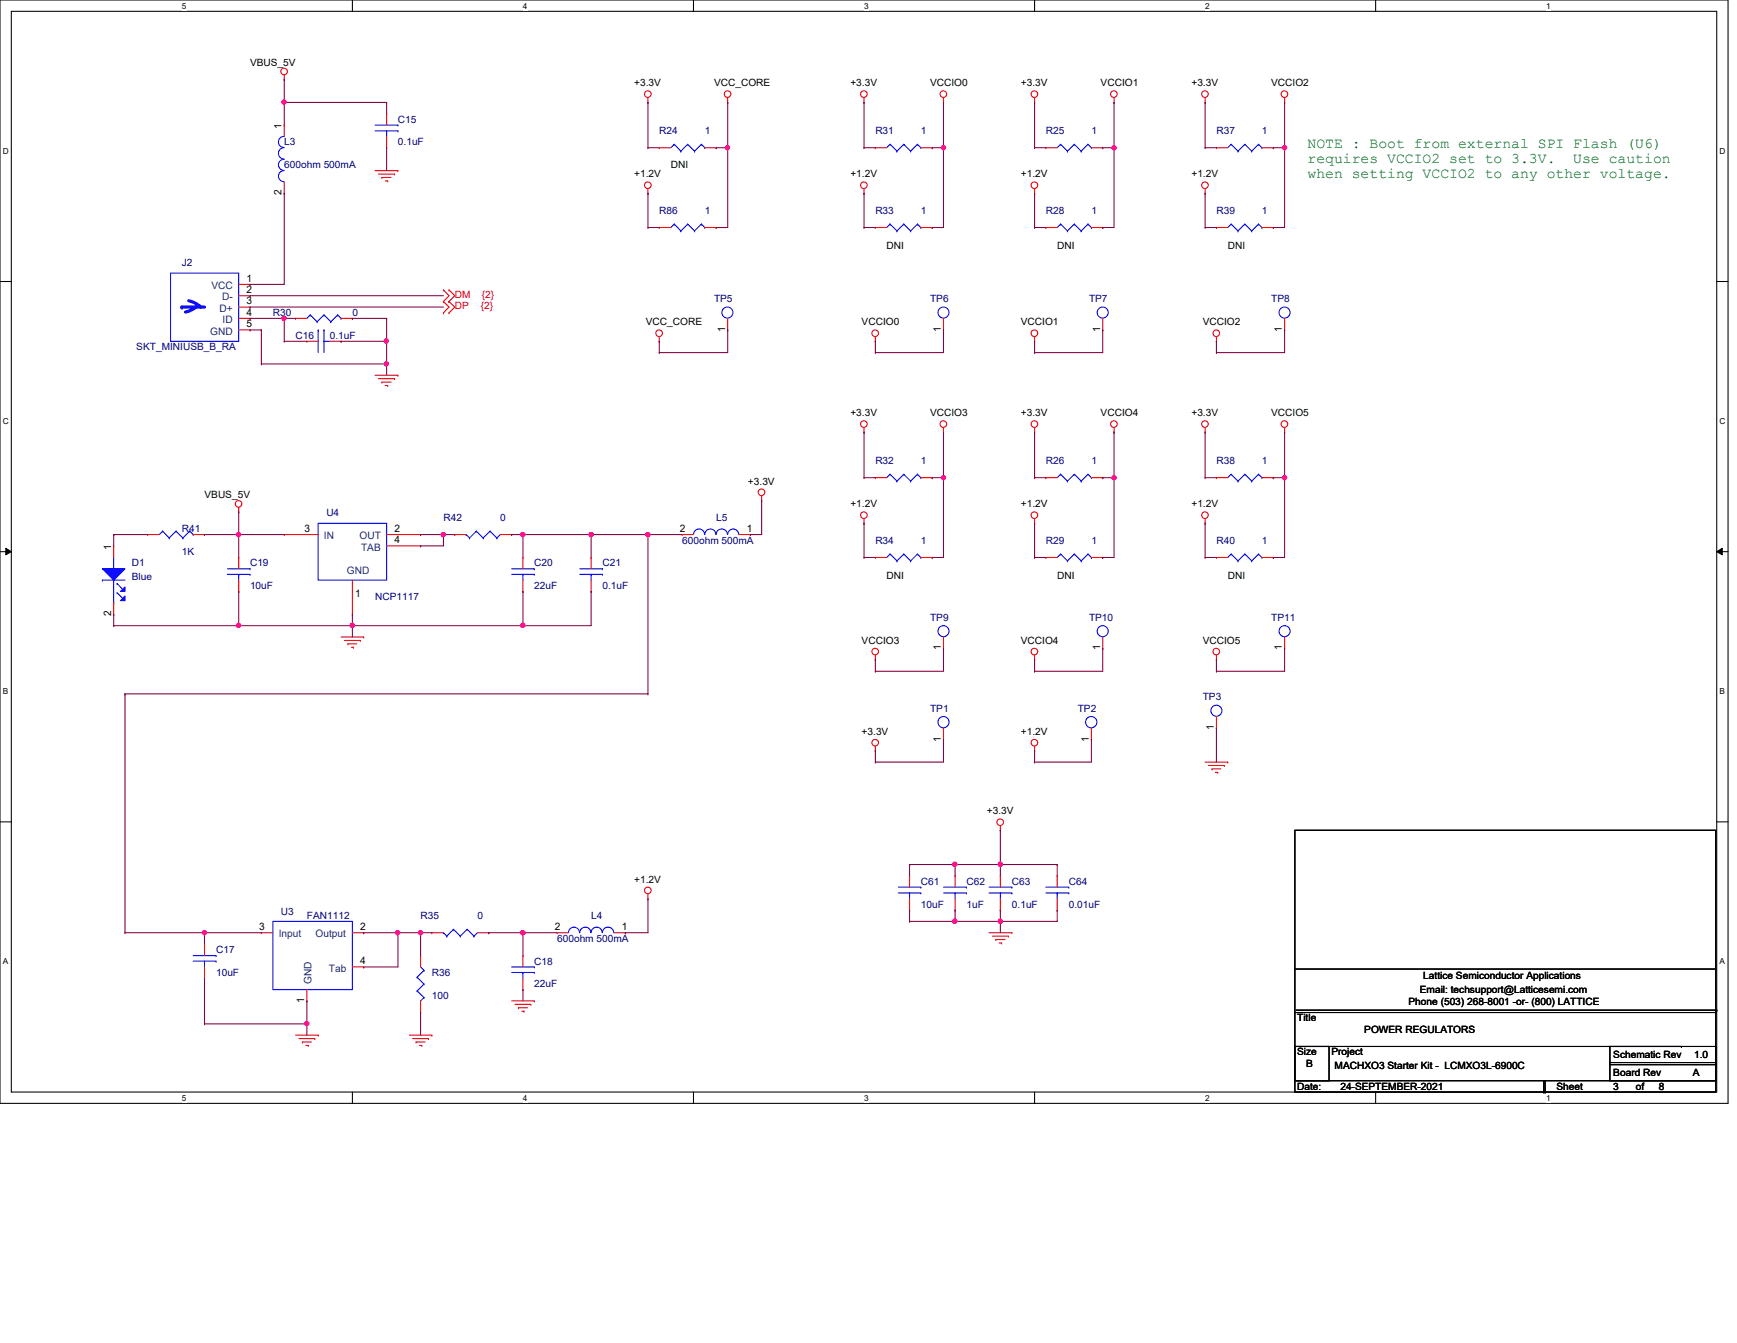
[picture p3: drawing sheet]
<svg xmlns="http://www.w3.org/2000/svg" width="279mm" height="216mm" viewBox="0 0 279 216" stroke-linecap="round" stroke-linejoin="round" font-family="sans-serif">
<path d="M0 0h278v177.4h-278zM1.8 1.8h274.3v173.8h-274.3z" fill="none" stroke="#000" stroke-width=".17"/>
<g fill="#fff">
<path d="M29.3 .2h.7v1.5h-.7z"/>
<path d="M29.3 175.8h.7v1.4h-.7z"/>
</g>
<path d="M56.7 0v1.8M56.7 175.6v1.8" fill="none" stroke="#000" stroke-width=".17"/>
<g fill="#fff">
<path d="M84.1 .2h.7v1.5h-.7z"/>
<path d="M84.1 175.8h.7v1.4h-.7z"/>
</g>
<path d="M111.5 0v1.8M111.5 175.6v1.8" fill="none" stroke="#000" stroke-width=".17"/>
<g fill="#fff">
<path d="M139 .2h.7v1.5h-.7z"/>
<path d="M139 175.8h.7v1.4h-.7z"/>
</g>
<path d="M166.4 0v1.8M166.4 175.6v1.8" fill="none" stroke="#000" stroke-width=".17"/>
<g fill="#fff">
<path d="M193.8 .2h.8v1.5h-.8z"/>
<path d="M193.8 175.8h.8v1.4h-.8z"/>
</g>
<path d="M221.3 0v1.8M221.3 175.6v1.8" fill="none" stroke="#000" stroke-width=".17"/>
<g fill="#fff">
<path d="M248.7 .2h.7v1.5h-.7z"/>
<path d="M248.7 175.8h.7v1.4h-.7z"/>
<path d="M.5 23.5h.9v1.5h-.9z"/>
<path d="M276.6 23.5h.9v1.5h-.9z"/>
<path d="M.5 67h.9v1.5h-.9z"/>
<path d="M276.6 67h.9v1.5h-.9z"/>
</g>
<path d="M0 45.3h1.8M276.1 45.3h1.9" fill="none" stroke="#000" stroke-width=".17"/>
<g fill="#fff">
<path d="M.5 110.4h.8v1.5h-.8z"/>
<path d="M276.6 110.4h.9v1.5h-.9z"/>
</g>
<path d="M0 88.7h1.8M276.1 88.7h1.9" fill="none" stroke="#000" stroke-width=".17"/>
<path d="M.9 88.1l.9 .6-.9 .5zM276.1 88.7l.9-.6v1.1z" fill="#000"/>
<path d="M.9 88.1l.9 .6-.9 .5zM276.1 88.7l.9-.6v1.1z" fill="none" stroke="#000" stroke-width=".16"/>
<g fill="#fff">
<path d="M.5 153.8h.8v1.5h-.8z"/>
<path d="M276.6 153.8h.9v1.5h-.9z"/>
</g>
<g fill="none" stroke="#000" stroke-width=".17">
<path d="M0 132.1h1.8M208.3 133.5h67.7v42.1h-67.7zM276.1 132.1h1.9M208.3 155.8h67.7M276 155.8h.1M208.3 168.2h5.5v5.5h-5.5zM208.3 173.7h67.7M208.3 162.8h67.7M208.3 168.2h62.2M208.5 162.4h67.6M248.3 175.6h.1M248.3 173.7v1.9"/>
<path d="M248.5 175.6h.1M248.5 173.7v1.9M259 168.2h17v5.5h-17zM259 171.2h17M259 170.8h17M270.5 168.2h.1M276 173.7h.1M276 162.8h.1M276 171.2h.1M276 170.8h.1M276.1 162.4h.1"/>
</g>
<g fill="none" stroke="#f00" stroke-width=".17">
<path d="M45.7 12.8h.1M45.7 12.1v.7M104.2 16.5h.1M104.2 15.7v.8M117.1 16.5h.1M117.1 15.7v.8M139 16.5h.1M139 15.7v.8M151.8 16.5h.1M151.8 15.7v.8M166.4 16.5h.1M166.4 15.7v.8"/>
<path d="M179.2 16.5h.1M179.2 15.7v.8M193.8 16.5h.1M193.8 15.7v.8M206.6 16.5h.1M206.6 15.7v.8M60.3 27.4h3.7M60.9 28h2.6M61.4 28.5h.1M61.4 28.5h1.5M62 29.1h.4M62.4 29.1h.1"/>
<path d="M63.5 28h.1M64 27.4h.1M104.2 31.1h.1M104.2 30.4v.7M139 31.1h.1M139 30.4v.7M166.4 31.1h.1M166.4 30.4v.7M193.8 31.1h.1M193.8 30.4v.7M71.3 48.5h.1M71.3 46.6h.1"/>
<path d="M71.3 50.3h.1M71.3 46.6l.9 .9-.9 1M71.3 48.5l.9 .9-.9 .9M72.2 48.5h.1M72.2 46.6h.1M72.2 50.3h.1M72.2 46.6l1 .9-1 1M72.2 48.5l1 .9-1 .9M106 54.9h.1M106 54.1v.8M140.8 54.9h.1M140.8 54.1v.8"/>
<path d="M166.4 54.9h.1M166.4 54.1v.8M195.7 54.9h.1M195.7 54.1v.8M60.3 60.3h3.7M60.9 60.9h2.6M61.4 61.4h.1M61.4 61.4h1.5M62 62h.4M62.4 62h.1M63.5 60.9h.1M64 60.3h.1"/>
<path d="M122.5 79.7v.8M139 69.5h.1M139 68.7v.8M151.8 69.5h.1M151.8 68.7v.8M166.4 69.5h.1M166.4 68.7v.8M168.2 76.8h.1M168.2 76.8h1.9M175.6 76.8h1.8M177.4 76.8h.1M179.2 69.5h.1"/>
<path d="M179.2 68.7v.8M193.8 69.5h.1M193.8 68.7v.8M206.6 69.5h.1M206.6 68.7v.8M38.4 82.3h.1M38.4 81.6v.7M84.1 89.6h.1M84.1 95.1h.1M84.1 89.6v1.8M84.1 93.3v1.8M109.7 85.9h.1"/>
<path d="M109.7 85.9h1.8M118.9 85.9h1.8M120.7 85.9h.1M122.5 80.5h.1M139 84.1h.1M139 83.4v.7M166.4 84.1h.1M166.4 83.4v.7M193.8 84.1h.1M193.8 83.4v.7M195.7 89.6h.1M195.7 89.6h1.8"/>
<path d="M203 89.6h1.8M204.8 89.6h.1M54.9 102.4h3.6M55.4 103h2.6M56 103.5h.1M56 103.5h1.4M56.5 104.1h.4M56.9 104.1h.1M58 103h.1M58.5 102.4h.1M140.8 106h.1M140.8 105.3v.7"/>
<path d="M140.8 120v.7M151.8 118.9h.1M151.8 117.1v1.8M166.4 106h.1M166.4 105.3v.7M166.4 120v.7M195.7 106h.1M195.7 105.3v.7M140.8 120.7h.1M160.9 133.5h.1M160.9 132.8v.7M166.4 120.7h.1"/>
<path d="M193.8 122.5h3.7M194.4 123.1h2.5M194.9 123.6h.1M194.9 123.6h1.5M195.5 124.2h.4M195.9 124.2h.1M196.9 123.1h.1M197.5 122.5h.1M67.6 153.6h.1M67.6 153.6v1.8M104.2 144.5h.1M104.2 143.7v.8"/>
<path d="M159.1 149.9h3.7M159.6 150.5h2.6M160.2 151h.1M160.2 151h1.5M160.7 151.6h.4M161.1 151.6h.1M162.2 150.5h.1M162.8 149.9h.1M47.5 166.4h3.7M48.1 167h2.5M48.6 167.5h.1M48.6 167.5h1.5"/>
<path d="M49.2 168.1h.4M49.6 168.1h.1M50.6 167h.1M51.2 166.4h.1M65.8 166.4h3.7M66.4 167h2.5M66.9 167.5h.1M66.9 167.5h1.5M67.5 168.1h.4M67.6 162.8h.1M67.6 160.9v1.9M67.9 168.1h.1"/>
<path d="M68.9 167h.1M69.5 166.4h.1M82.3 160.9h3.6M82.8 161.5h2.6M83.4 162h.1M83.4 162h1.4M83.9 162.6h.4M84.3 162.6h.1M85.4 161.5h.1M85.9 160.9h.1"/>
<circle cx="45.7" cy="11.5" r=".54"/>
<circle cx="104.2" cy="15.1" r=".54"/>
<circle cx="117" cy="15.1" r=".54"/>
<circle cx="139" cy="15.1" r=".54"/>
<circle cx="151.7" cy="15.1" r=".54"/>
<circle cx="166.4" cy="15.1" r=".54"/>
<circle cx="179.2" cy="15.1" r=".54"/>
<circle cx="193.8" cy="15.1" r=".54"/>
<circle cx="206.6" cy="15.1" r=".54"/>
<circle cx="104.2" cy="29.8" r=".54"/>
<circle cx="139" cy="29.8" r=".54"/>
<circle cx="166.4" cy="29.8" r=".54"/>
<circle cx="193.8" cy="29.8" r=".54"/>
<circle cx="106" cy="53.6" r=".54"/>
<circle cx="140.8" cy="53.6" r=".54"/>
<circle cx="166.4" cy="53.6" r=".54"/>
<circle cx="195.6" cy="53.6" r=".54"/>
<circle cx="122.5" cy="79.1" r=".54"/>
<circle cx="139" cy="68.2" r=".54"/>
<circle cx="151.7" cy="68.2" r=".54"/>
<circle cx="166.4" cy="68.2" r=".54"/>
<circle cx="179.2" cy="68.2" r=".54"/>
<circle cx="193.8" cy="68.2" r=".54"/>
<circle cx="206.6" cy="68.2" r=".54"/>
<circle cx="38.4" cy="81" r=".54"/>
<circle cx="139" cy="82.8" r=".54"/>
<circle cx="166.4" cy="82.8" r=".54"/>
<circle cx="193.8" cy="82.8" r=".54"/>
<circle cx="140.8" cy="119.4" r=".54"/>
<circle cx="140.8" cy="104.7" r=".54"/>
<circle cx="166.4" cy="104.7" r=".54"/>
<circle cx="166.4" cy="119.4" r=".54"/>
<circle cx="195.6" cy="104.7" r=".54"/>
<circle cx="160.9" cy="132.2" r=".54"/>
<circle cx="104.2" cy="143.1" r=".54"/>
</g>
<g fill="none" stroke="#00f" stroke-width=".17">
<path d="M27.4 43.9h11v11h-11zM170.6 76.2h.1M170.6 76.2l-.5 .6M170.6 76.2l1.1 1.1M171.7 77.3h.1M172.8 76.2h.1M172.8 76.2l-1.1 1.1M172.8 76.2l1.1 1.1M173.9 77.3h.1M175 76.2h.1M175 76.2l-1.1 1.1M175 76.2l.6 .6"/>
<path d="M175.6 76.8h.1M82.3 91.4h3.6M82.3 92.3h3.6M84.1 92.3h.1M84.1 92.3v1M85.9 91.4h.1M85.9 92.3h.1M111.5 85.9a.89 .89 0 0 1 .9-.9 .89 .89 0 0 1 .9 .9M113.4 85.9a.89 .89 0 0 1 .9-.9 .89 .89 0 0 1 .8 .9M115.2 85.9a.91 .91 0 0 1 .9-.9 .91 .91 0 0 1 .9 .9M117.1 85.9a.89 .89 0 0 1 .8-.9 .89 .89 0 0 1 .9 .9M198 89.1h.1"/>
<path d="M198 89.1l-.5 .5M198 89.1l1.1 1.1M199.1 90.2h.1M200.2 89.1h.1M200.2 89.1l-1.1 1.1M200.2 89.1l1.1 1.1M201.3 90.2h.1M202.4 89.1h.1M202.4 89.1l-1.1 1.1M202.4 89.1l.6 .5M203 89.6h.1M67.1 157.1h.1"/>
<path d="M67.1 159.3h.1M67.1 157.1l1.1 1.1M67.1 159.3l1.1 1.1M67.6 155.4l.6 .6M68.2 156h.1M68.2 158.2h.1M68.2 156l-1.1 1.1M68.2 158.2l-1.1 1.1M67.6 160.9h.1M68.2 160.4h.1M68.2 160.4l-.6 .5"/>
<circle cx="151.8" cy="116.1" r=".9"/>
</g>
<path d="M29.3 49.4h3.6" fill="none" stroke="#00f" stroke-width=".51"/>
<circle cx="29.3" cy="49.4" r=".25" fill="#00f"/>
<path d="M30.4 48.3l1.2 .5 .7 .6M31.6 49.3l-1 .6-.8 .3" fill="none" stroke="#00f" stroke-width=".51"/>
<g fill="none" stroke="#f00" stroke-width=".17">
<path d="M38.4 45.7h1.8M38.4 47.5h1.8M38.4 49.4h1.8M38.4 51.2h1.8M38.4 53h1.8M40.2 45.7h.1M40.2 47.5h.1M40.2 49.4h.1M40.2 51.2h.1M40.2 53h.1M160.9 140.8h.1M160.9 146.3h.1"/>
<path d="M160.9 140.8v1.8M160.9 144.5v1.8"/>
</g>
<path d="M159.1 142.6h3.7M159.1 143.6h3.7M160.9 143.6h.1M160.9 143.6v.9M162.8 142.6h.1M162.8 143.6h.1" fill="none" stroke="#00f" stroke-width=".17"/>
<path d="M16.5 91.4h3.6l-1.8 1.9z" fill="#00f"/>
<path d="M16.5 91.4h3.6l-1.8 1.9z" fill="none" stroke="#00f" stroke-width=".17"/>
<path d="M20.1 94.4v.7h-.7z" fill="#00f"/>
<path d="M20.1 94.4v.7h-.7z" fill="none" stroke="#00f" stroke-width=".17"/>
<path d="M20.1 95.8v.8h-.7z" fill="#00f"/>
<g fill="none" stroke="#00f" stroke-width=".17">
<path d="M45.7 21.9a.89 .89 0 0 0-.9 .9 .89 .89 0 0 0 .9 .9M45.7 23.7a.91 .91 0 0 0-.9 .9 .91 .91 0 0 0 .9 1M45.7 25.6a.89 .89 0 0 0-.9 .9 .89 .89 0 0 0 .9 .9M45.7 27.4a.89 .89 0 0 0-.9 .9 .89 .89 0 0 0 .9 .9M60.3 20.1h3.7M60.3 21h3.7M62.2 21h.1M62.2 21v.9M64 20.1h.1M64 21h.1M108.5 23.2h.1M108.5 36h.1"/>
<path d="M108.5 23.2l-.6 .5M108.5 23.2l1 1.1M108.5 36l-.6 .6M108.5 36l1 1.1M109.5 24.3h.1M109.5 37.1h.1M110.6 23.2h.1M110.6 36h.1M110.6 23.2l-1.1 1.1M110.6 23.2l1.1 1.1M110.6 36l-1.1 1.1M110.6 36l1.1 1.1"/>
<path d="M111.7 24.3h.1M111.7 37.1h.1M112.8 23.2h.1M112.8 36h.1M112.8 23.2l-1.1 1.1M112.8 23.2l.6 .5M112.8 36l-1.1 1.1M112.8 36l.6 .6M113.4 23.7h.1M113.4 36.6h.1M143.2 36h.1M143.2 23.2h.1"/>
<path d="M143.2 36l-.6 .6M143.2 36l1.1 1.1M143.2 23.2l-.6 .5M143.2 23.2l1.1 1.1M144.3 37.1h.1M144.3 24.3h.1M145.4 36h.1M145.4 23.2h.1M145.4 36l-1.1 1.1M145.4 36l1.1 1.1M145.4 23.2l-1.1 1.1M145.4 23.2l1.1 1.1"/>
<path d="M146.5 37.1h.1M146.5 24.3h.1M147.6 36h.1M147.6 23.2h.1M147.6 36l-1.1 1.1M147.6 36l.5 .6M147.6 23.2l-1.1 1.1M147.6 23.2l.5 .5M148.1 36.6h.1M148.1 23.7h.1M170.6 23.2h.1M170.6 36h.1"/>
<path d="M170.6 23.2l-.5 .5M170.6 23.2l1.1 1.1M170.6 36l-.5 .6M170.6 36l1.1 1.1M171.7 24.3h.1M171.7 37.1h.1M172.8 23.2h.1M172.8 36h.1M172.8 23.2l-1.1 1.1M172.8 23.2l1.1 1.1M172.8 36l-1.1 1.1M172.8 36l1.1 1.1"/>
<path d="M173.9 24.3h.1M173.9 37.1h.1M175 23.2h.1M175 36h.1M175 23.2l-1.1 1.1M175 23.2l.6 .5M175 36l-1.1 1.1M175 36l.6 .6M175.6 23.7h.1M175.6 36.6h.1M198 36h.1M198 23.2h.1"/>
<path d="M198 36l-.5 .6M198 36l1.1 1.1M198 23.2l-.5 .5M198 23.2l1.1 1.1M199.1 37.1h.1M199.1 24.3h.1M200.2 36h.1M200.2 23.2h.1M200.2 36l-1.1 1.1M200.2 36l1.1 1.1M200.2 23.2l-1.1 1.1M200.2 23.2l1.1 1.1"/>
<path d="M201.3 37.1h.1M201.3 24.3h.1M202.4 36h.1M202.4 23.2h.1M202.4 36l-1.1 1.1M202.4 36l.6 .6M202.4 23.2l-1.1 1.1M202.4 23.2l.6 .5M203 36.6h.1M203 23.7h.1M49.9 50.6h.1M49.9 50.6l-.5 .6"/>
<path d="M49.9 50.6l1.1 1.1M51 51.7h.1M51.2 53h.1M51.2 53v3.7M52.1 50.6h.1M52.1 53h.1M52.1 54.9h.1M52.1 50.6l-1.1 1.1M52.1 50.6l1.1 1.1M52.1 53v3.7M52.1 54.9h.9M53.2 51.7h.1"/>
<path d="M54.3 50.6h.1M54.3 50.6l-1.1 1.1M54.3 50.6l.6 .6M54.9 51.2h.1M143.2 76.2h.1M143.2 76.2l-.6 .6M143.2 76.2l1.1 1.1M144.3 77.3h.1M145.4 76.2h.1M145.4 76.2l-1.1 1.1M145.4 76.2l1.1 1.1M146.5 77.3h.1"/>
<path d="M147.6 76.2h.1M147.6 76.2l-1.1 1.1M147.6 76.2l.5 .6M148.1 76.8h.1M198 76.2h.1M198 76.2l-.5 .6M198 76.2l1.1 1.1M199.1 77.3h.1M200.2 76.2h.1M200.2 76.2l-1.1 1.1M200.2 76.2l1.1 1.1M201.3 77.3h.1"/>
<path d="M202.4 76.2h.1M202.4 76.2l-1.1 1.1M202.4 76.2l.6 .6M203 76.8h.1M16.5 93.3h.1M16.5 93.3h3.6M18.3 91.4h.1M18.3 96.9h.1M18.3 89.6v1.8M18.3 93.3v3.6M18.8 93.8h.1M18.8 95.3h.1"/>
<path d="M18.8 93.8l.9 .9M18.8 95.3l.9 .9M20.1 95.8v.8h-.7zM26.2 85.4h.1M26.2 85.4l-.6 .5M26.2 85.4l1 1.1M27.2 86.5h.1M28.3 85.4h.1M28.3 85.4l-1.1 1.1M28.3 85.4l1.1 1.1M29.4 86.5h.1M30.5 85.4h.1"/>
<path d="M30.5 85.4l-1.1 1.1M30.5 85.4l.6 .5M31.1 85.9h.1M36.6 91.4h3.6M36.6 92.3h3.6M38.4 92.3h.1M38.4 92.3v1M40.2 91.4h.1M40.2 92.3h.1M51.2 84.1h11v9.2h-11zM75 85.9h.1M75 85.9l.5 .6"/>
<path d="M75.5 86.5h.1M76.6 85.4h.1M76.6 85.4l1.1 1.1M76.6 85.4l-1.1 1.1M77.7 86.5h.1M78.8 85.4h.1M78.8 85.4l1.1 1.1M78.8 85.4l-1.1 1.1M79.9 86.5h.1M80.5 85.9l-.6 .6M93.3 91.4h3.6M93.3 92.3h3.6"/>
<path d="M95.1 92.3h.1M95.1 92.3v1M96.9 91.4h.1M96.9 92.3h.1M143.2 89.1h.1M143.2 89.1l-.6 .5M143.2 89.1l1.1 1.1M144.3 90.2h.1M145.4 89.1h.1M145.4 89.1l-1.1 1.1M145.4 89.1l1.1 1.1M146.5 90.2h.1"/>
<path d="M147.6 89.1h.1M147.6 89.1l-1.1 1.1M147.6 89.1l.5 .5M148.1 89.6h.1M170.6 89.1h.1M170.6 89.1l-.5 .5M170.6 89.1l1.1 1.1M171.7 90.2h.1M172.8 89.1h.1M172.8 89.1l-1.1 1.1M172.8 89.1l1.1 1.1M173.9 90.2h.1"/>
<path d="M175 89.1h.1M175 89.1l-1.1 1.1M175 89.1l.6 .5M175.6 89.6h.1M31.1 153.6h3.7M31.1 154.5h3.7M32.9 154.5h.1M32.9 154.5v.9M34.8 153.6h.1M34.8 154.5h.1M43.9 148.1h12.8v11h-12.8zM71.3 149.9h.1"/>
<path d="M71.3 149.9l.6 .6M71.9 150.5h.1M72.9 149.4h.1M72.9 149.4l1.1 1.1M72.9 149.4l-1 1.1M74 150.5h.1M75.1 149.4h.1M75.1 149.4l1.1 1.1M75.1 149.4l-1.1 1.1M76.2 150.5h.1M76.8 149.9l-.6 .6M82.3 155.4h3.6"/>
<path d="M82.3 156.3h3.6M84.1 156.3h.1M84.1 156.3v1M85.9 155.4h.1M85.9 156.3h.1M91.4 149.9a.89 .89 0 0 1 .9-.8 .89 .89 0 0 1 .9 .8M93.3 149.9a.89 .89 0 0 1 .8-.8 .89 .89 0 0 1 .9 .8M95.1 149.9a.89 .89 0 0 1 .9-.8 .89 .89 0 0 1 .9 .8M96.9 149.9a.91 .91 0 0 1 .9-.8 .91 .91 0 0 1 .9 .8M144.5 142.6h3.6M144.5 143.6h3.6M146.3 143.6h.1"/>
<path d="M146.3 143.6v.9M148.1 142.6h.1M148.1 143.6h.1M151.8 142.6h3.6M151.8 143.6h3.6M153.6 143.6h.1M153.6 143.6v.9M155.4 142.6h.1M155.4 143.6h.1M168.2 142.6h3.7M168.2 143.6h3.7M170.1 143.6h.1"/>
<path d="M170.1 143.6v.9M171.9 142.6h.1M171.9 143.6h.1"/>
<circle cx="117" cy="50.2" r=".89"/>
<circle cx="151.8" cy="50.2" r=".89"/>
<circle cx="177.4" cy="50.2" r=".89"/>
<circle cx="206.6" cy="50.2" r=".89"/>
<circle cx="151.8" cy="101.5" r=".89"/>
<circle cx="175.5" cy="116.1" r=".91"/>
<circle cx="177.4" cy="101.5" r=".89"/>
<circle cx="195.7" cy="114.3" r=".89"/>
<circle cx="206.6" cy="101.5" r=".89"/>
</g>
<g fill="none" stroke="#f00" stroke-width=".17">
<path d="M62.2 18.3h.1M62.2 18.3v1.8M45.7 20.1h.1M45.7 31.1h.1M45.7 20.1v1.8M45.7 29.3v1.8M62.2 23.7h.1M62.2 21.9v1.8M106 23.7h.1M106 36.6h.1M106 23.7h1.9M106 36.6h1.9"/>
<path d="M113.4 23.7h1.8M113.4 36.6h1.8M115.2 23.7h.1M115.2 36.6h.1M140.8 36.6h.1M140.8 23.7h.1M140.8 23.7h1.8M140.8 36.6h1.8M148.1 23.7h1.8M148.1 36.6h1.8M149.9 36.6h.1M149.9 23.7h.1"/>
<path d="M168.2 23.7h.1M168.2 36.6h.1M168.2 23.7h1.9M168.2 36.6h1.9M175.6 23.7h1.8M175.6 36.6h1.8M177.4 23.7h.1M177.4 36.6h.1M195.7 36.6h.1M195.7 23.7h.1M195.7 23.7h1.8M195.7 36.6h1.8"/>
<path d="M203 23.7h1.8M203 36.6h1.8M204.8 36.6h.1M204.8 23.7h.1M47.5 51.2h.1M47.5 51.2h1.9M49.4 54.9h.1M49.4 54.9h1.8M53 54.9h1.9M54.9 54.9h.1M54.9 51.2h1.8M56.7 51.2h.1"/>
<path d="M117.1 53h.1M117.1 51.2v1.8M151.8 53h.1M151.8 51.2v1.8M177.4 53h.1M177.4 51.2v1.8M206.6 53h.1M206.6 51.2v1.8M140.8 76.8h.1M140.8 76.8h1.8M148.1 76.8h1.8M149.9 76.8h.1"/>
<path d="M195.7 76.8h.1M195.7 76.8h1.8M203 76.8h1.8M204.8 76.8h.1M18.3 87.8h.1M18.3 98.8h.1M18.3 87.8v1.8M18.3 96.9v1.9M23.7 85.9h.1M23.7 85.9h1.9M31.1 85.9h1.8M32.9 85.9h.1"/>
<path d="M38.4 89.6h.1M38.4 95.1h.1M38.4 89.6v1.8M38.4 93.3v1.8M45.7 85.9h.1M45.7 85.9h5.5M56.7 98.8h.1M56.7 93.3v5.5M62.2 85.9h5.4M62.2 87.8h5.4M67.6 85.9h.1M67.6 87.8h.1"/>
<path d="M73.2 85.9h.1M73.2 85.9h1.8M80.5 85.9h1.8M82.3 85.9h.1M95.1 89.6h.1M95.1 95.1h.1M95.1 89.6v1.8M95.1 93.3v1.8M140.8 89.6h.1M140.8 89.6h1.8M148.1 89.6h1.8M149.9 89.6h.1"/>
<path d="M168.2 89.6h.1M168.2 89.6h1.9M175.6 89.6h1.8M177.4 89.6h.1M151.8 104.2h.1M151.8 102.4v1.8M175.6 118.9h.1M175.6 117.1v1.8M177.4 104.2h.1M177.4 102.4v1.8M195.7 117.1h.1M195.7 115.2v1.9"/>
<path d="M206.6 104.2h.1M206.6 102.4v1.8M32.9 151.8h.1M32.9 157.3h.1M32.9 151.8v1.8M32.9 155.4v1.9M42 149.9h.1M42 149.9h1.9M49.4 159.1v1.8M56.7 149.9h1.8M56.7 155.4h1.8M58.5 149.9h.1"/>
<path d="M58.5 155.4h.1M69.5 149.9h.1M69.5 149.9h1.8M76.8 149.9h1.8M78.6 149.9h.1M84.1 153.6h.1M84.1 159.1h.1M84.1 153.6v1.8M84.1 157.3v1.8M89.6 149.9h.1M89.6 149.9h1.8M98.8 149.9h1.8"/>
<path d="M100.6 149.9h.1M146.3 140.8h.1M146.3 146.3h.1M146.3 140.8v1.8M146.3 144.5v1.8M153.6 140.8h.1M153.6 146.3h.1M153.6 140.8v1.8M153.6 144.5v1.8M170.1 140.8h.1M170.1 146.3h.1M170.1 140.8v1.8"/>
<path d="M170.1 144.5v1.8M49.4 160.9h.1"/>
</g>
<path d="M40.2 47.5h.1M40.2 47.5h31.1M42 53h.1M42 58.5h.1M42 53v5.5M42 58.5h20.2" fill="none" stroke="#800040" stroke-width=".17"/>
<circle cx="62.1" cy="58.5" r=".34" fill="#f0f"/>
<circle cx="62.1" cy="58.5" r=".34" fill="none" stroke="#f0f" stroke-width=".17"/>
<g fill="none" stroke="#800040" stroke-width=".17">
<path d="M45.7 16.5h.1M45.7 16.5v3.6M45.7 31.1h.1M45.7 31.1v14.6h-5.5M40.2 49.4h.1M40.2 45.7h.1M40.2 53h.1M40.2 49.4h31.1M40.2 53h1.8M45.7 51.2h.1M45.7 51.2h1.8M56.7 51.2h.1"/>
<path d="M56.7 51.2h5.5M62.2 54.9h.1M62.2 54.9v3.6"/>
</g>
<circle cx="45.7" cy="51.2" r=".34" fill="#f0f"/>
<circle cx="45.7" cy="51.2" r=".34" fill="none" stroke="#f0f" stroke-width=".17"/>
<g fill="none" stroke="#800040" stroke-width=".17">
<path d="M45.7 16.5h.1M45.7 16.5h16.5M62.2 16.5h.1M62.2 16.5v1.8M45.7 54.9h.1M45.7 51.2h.1M45.7 54.9h3.7M45.7 51.2v3.7M54.9 54.9h.1M62.2 58.5h.1M62.2 51.2h.1M62.2 51.2v3.7h-7.3"/>
<path d="M62.2 58.5v1.8"/>
</g>
<circle cx="62.1" cy="54.8" r=".34" fill="#f0f"/>
<circle cx="62.1" cy="54.8" r=".34" fill="none" stroke="#f0f" stroke-width=".17"/>
<path d="M45.7 12.8h.1M45.7 12.8v3.7M62.2 23.7h.1M62.2 23.7v3.7M40.2 51.2h.1M40.2 51.2h5.5" fill="none" stroke="#800040" stroke-width=".17"/>
<circle cx="45.7" cy="16.4" r=".34" fill="#f0f"/>
<circle cx="45.7" cy="16.4" r=".34" fill="none" stroke="#f0f" stroke-width=".17"/>
<path d="M67.6 85.9h.1M67.6 85.9h3.7" fill="none" stroke="#800040" stroke-width=".17"/>
<circle cx="71.3" cy="85.9" r=".34" fill="#f0f"/>
<circle cx="71.3" cy="85.9" r=".34" fill="none" stroke="#f0f" stroke-width=".17"/>
<path d="M64 149.9h.1M64 149.9h3.6M67.6 149.9h.1M67.6 149.9v3.7" fill="none" stroke="#800040" stroke-width=".17"/>
<circle cx="67.6" cy="149.9" r=".34" fill="#f0f"/>
<circle cx="67.6" cy="149.9" r=".34" fill="none" stroke="#f0f" stroke-width=".17"/>
<g fill="none" stroke="#800040" stroke-width=".17">
<path d="M71.3 85.9h.1M71.3 85.9h1.9M82.3 85.9h.1M82.3 85.9h1.8M104.2 85.9h.1M104.2 85.9h5.5M120.7 85.9h.1M122.5 80.5h.1M122.5 80.5v5.4h-1.8M20.1 149.9h.1M20.1 149.9h21.9M32.9 149.9h.1"/>
<path d="M32.9 157.3h.1M32.9 149.9v1.9M32.9 157.3v7.3M67.6 149.9h.1M67.6 149.9h1.9M84.1 149.9h.1M84.1 159.1h.1M84.1 149.9h5.5M84.1 149.9v3.7M84.1 159.1v1.8M100.6 149.9h.1M100.6 149.9h3.6"/>
<path d="M67.6 162.8h.1M67.6 162.8v3.6"/>
</g>
<circle cx="32.9" cy="149.9" r=".34" fill="#f0f"/>
<circle cx="32.9" cy="149.9" r=".34" fill="none" stroke="#f0f" stroke-width=".17"/>
<path d="M32.9 164.6h.1M32.9 164.6h16.5M49.4 164.6h.1M49.4 164.6v1.8" fill="none" stroke="#800040" stroke-width=".17"/>
<circle cx="49.4" cy="164.5" r=".34" fill="#f0f"/>
<circle cx="49.4" cy="164.5" r=".34" fill="none" stroke="#f0f" stroke-width=".17"/>
<g fill="none" stroke="#800040" stroke-width=".17">
<path d="M67.6 87.8h.1M71.3 85.9h.1M71.3 85.9v1.9h-3.7M84.1 85.9h.1M84.1 85.9h11M95.1 85.9h.1M95.1 85.9v3.7M20.1 111.5h.1M20.1 111.5v38.4M58.5 155.4h.1M64 149.9h.1M64 149.9v5.5h-5.5"/>
<path d="M104.2 144.5h.1M104.2 144.5v5.4M49.4 160.9h.1M49.4 160.9v3.7"/>
</g>
<circle cx="84.1" cy="85.9" r=".36" fill="#f0f"/>
<circle cx="84.1" cy="85.9" r=".36" fill="none" stroke="#f0f" stroke-width=".17"/>
<path d="M32.9 85.9h.1M32.9 85.9h12.8M38.4 85.9h.1M38.4 85.9v3.7M56.7 98.8h.1M56.7 98.8v1.8h-18.3M84.1 85.9h.1M84.1 85.9v3.7M38.4 100.6h.1" fill="none" stroke="#800040" stroke-width=".17"/>
<circle cx="38.4" cy="85.9" r=".36" fill="#f0f"/>
<circle cx="38.4" cy="85.9" r=".36" fill="none" stroke="#f0f" stroke-width=".17"/>
<path d="M38.4 82.3h.1M38.4 82.3v3.6M56.7 100.6h.1M56.7 100.6h27.4" fill="none" stroke="#800040" stroke-width=".17"/>
<circle cx="84.1" cy="100.5" r=".36" fill="#f0f"/>
<circle cx="84.1" cy="100.5" r=".36" fill="none" stroke="#f0f" stroke-width=".17"/>
<circle cx="56.7" cy="100.5" r=".36" fill="#f0f"/>
<circle cx="56.7" cy="100.5" r=".36" fill="none" stroke="#f0f" stroke-width=".17"/>
<g fill="none" stroke="#800040" stroke-width=".17">
<path d="M18.3 85.9h.1M18.3 98.8h.1M18.3 85.9h5.4M18.3 85.9v1.9M18.3 98.8v1.8M38.4 95.1h.1M38.4 95.1v5.5h-20.1M84.1 95.1h.1M84.1 95.1v5.5M95.1 95.1h.1M95.1 95.1v5.5h-11M18.3 100.6h.1"/>
<path d="M56.7 100.6h.1M56.7 100.6v1.8M84.1 100.6h.1"/>
</g>
<circle cx="38.4" cy="100.5" r=".36" fill="#f0f"/>
<circle cx="38.4" cy="100.5" r=".36" fill="none" stroke="#f0f" stroke-width=".17"/>
<g fill="none" stroke="#800040" stroke-width=".17">
<path d="M139 16.5h.1M139 16.5v7.2M151.8 16.5h.1M151.8 16.5v20.1h-1.9M139 23.7h.1M139 31.1h.1M139 36.6h.1M139 31.1v5.5M139 23.7h1.8M139 36.6h1.8M149.9 23.7h.1M149.9 36.6h.1"/>
<path d="M149.9 23.7h1.9M151.8 23.7h.1"/>
</g>
<circle cx="151.8" cy="23.7" r=".34" fill="#f0f"/>
<circle cx="151.8" cy="23.7" r=".34" fill="none" stroke="#f0f" stroke-width=".17"/>
<path d="M139 69.5h.1M139 76.8h.1M139 69.5v7.3M139 76.8h1.8M149.9 76.8h.1M149.9 76.8h1.9M151.8 76.8h.1M151.8 76.8v12.8" fill="none" stroke="#800040" stroke-width=".17"/>
<circle cx="151.8" cy="76.8" r=".34" fill="#f0f"/>
<circle cx="151.8" cy="76.8" r=".34" fill="none" stroke="#f0f" stroke-width=".17"/>
<g fill="none" stroke="#800040" stroke-width=".17">
<path d="M166.4 16.5h.1M166.4 16.5v7.2M179.2 16.5h.1M179.2 16.5v20.1h-1.8M166.4 23.7h.1M166.4 31.1h.1M166.4 36.6h.1M166.4 31.1v5.5M166.4 23.7h1.8M166.4 36.6h1.8M177.4 23.7h.1M177.4 36.6h.1"/>
<path d="M177.4 23.7h1.8M179.2 23.7h.1M139 84.1h.1M139 89.6h.1M139 84.1v5.5M139 89.6h1.8M149.9 89.6h.1M149.9 89.6h1.9"/>
</g>
<circle cx="179.2" cy="23.7" r=".34" fill="#f0f"/>
<circle cx="179.2" cy="23.7" r=".34" fill="none" stroke="#f0f" stroke-width=".17"/>
<path d="M166.4 69.5h.1M166.4 76.8h.1M166.4 69.5v7.3M166.4 76.8h1.8M179.2 76.8h.1M179.2 76.8v12.8" fill="none" stroke="#800040" stroke-width=".17"/>
<circle cx="179.2" cy="76.8" r=".34" fill="#f0f"/>
<circle cx="179.2" cy="76.8" r=".34" fill="none" stroke="#f0f" stroke-width=".17"/>
<g fill="none" stroke="#800040" stroke-width=".17">
<path d="M193.8 16.5h.1M193.8 16.5v7.2M206.6 16.5h.1M206.6 16.5v20.1h-1.8M193.8 23.7h.1M193.8 31.1h.1M193.8 36.6h.1M193.8 31.1v5.5M193.8 23.7h1.9M193.8 36.6h1.9M204.8 23.7h.1M204.8 36.6h.1"/>
<path d="M204.8 23.7h1.8M206.6 23.7h.1M177.4 76.8h.1M177.4 76.8h1.8M166.4 84.1h.1M166.4 89.6h.1M166.4 84.1v5.5M166.4 89.6h1.8M177.4 89.6h.1M177.4 89.6h1.8"/>
</g>
<circle cx="206.6" cy="23.7" r=".34" fill="#f0f"/>
<circle cx="206.6" cy="23.7" r=".34" fill="none" stroke="#f0f" stroke-width=".17"/>
<path d="M193.8 69.5h.1M193.8 76.8h.1M193.8 69.5v7.3M193.8 76.8h1.9M206.6 76.8h.1M206.6 76.8v12.8" fill="none" stroke="#800040" stroke-width=".17"/>
<circle cx="206.6" cy="76.8" r=".34" fill="#f0f"/>
<circle cx="206.6" cy="76.8" r=".34" fill="none" stroke="#f0f" stroke-width=".17"/>
<path d="M204.8 76.8h.1M204.8 76.8h1.8M193.8 84.1h.1M193.8 89.6h.1M193.8 84.1v5.5M193.8 89.6h1.9M204.8 89.6h.1M204.8 89.6h1.8M78.6 149.9h.1M78.6 149.9h5.5" fill="none" stroke="#800040" stroke-width=".17"/>
<circle cx="84.1" cy="149.9" r=".36" fill="#f0f"/>
<circle cx="84.1" cy="149.9" r=".36" fill="none" stroke="#f0f" stroke-width=".17"/>
<path d="M58.5 149.9h.1M58.5 149.9h5.5" fill="none" stroke="#800040" stroke-width=".17"/>
<circle cx="64" cy="149.9" r=".34" fill="#f0f"/>
<circle cx="64" cy="149.9" r=".34" fill="none" stroke="#f0f" stroke-width=".17"/>
<g fill="none" stroke="#800040" stroke-width=".17">
<path d="M104.2 16.5h.1M104.2 16.5v7.2M117.1 16.5h.1M117.1 16.5v7.2h-1.9M104.2 23.7h.1M104.2 23.7h1.8M115.2 23.7h.1M146.3 146.3h.1M146.3 148.1h.1M146.3 146.3v1.8M146.3 148.1h14.6M153.6 148.1h.1"/>
<path d="M153.6 146.3h.1M153.6 146.3v1.8"/>
</g>
<circle cx="153.6" cy="148.1" r=".35" fill="#f0f"/>
<circle cx="153.6" cy="148.1" r=".35" fill="none" stroke="#f0f" stroke-width=".17"/>
<path d="M160.9 148.1h.1M160.9 148.1v1.8" fill="none" stroke="#800040" stroke-width=".17"/>
<circle cx="160.9" cy="148.1" r=".35" fill="#f0f"/>
<circle cx="160.9" cy="148.1" r=".35" fill="none" stroke="#f0f" stroke-width=".17"/>
<path d="M153.6 139h.1M153.6 139h7.3M153.6 139v1.8" fill="none" stroke="#800040" stroke-width=".17"/>
<circle cx="153.6" cy="139" r=".35" fill="#f0f"/>
<circle cx="153.6" cy="139" r=".35" fill="none" stroke="#f0f" stroke-width=".17"/>
<path d="M160.9 139h.1M160.9 133.5h.1M160.9 133.5v7.3M160.9 139h9.2M160.9 148.1h.1M160.9 146.3h.1M160.9 148.1h9.2M160.9 146.3v1.8" fill="none" stroke="#800040" stroke-width=".17"/>
<circle cx="160.9" cy="139" r=".35" fill="#f0f"/>
<circle cx="160.9" cy="139" r=".35" fill="none" stroke="#f0f" stroke-width=".17"/>
<g fill="none" stroke="#800040" stroke-width=".17">
<path d="M104.2 31.1h.1M104.2 36.6h.1M104.2 31.1v5.5M104.2 36.6h1.8M115.2 36.6h.1M117.1 23.7h.1M117.1 23.7v12.9h-1.9M106 54.9h.1M106 56.7h.1M106 54.9v1.8M117.1 53h.1M117.1 53v3.7h-11.1"/>
<path d="M140.8 54.9h.1M140.8 56.7h.1M140.8 54.9v1.8M151.8 53h.1M151.8 53v3.7h-11M166.4 54.9h.1M166.4 56.7h.1M166.4 54.9v1.8M177.4 53h.1M177.4 53v3.7h-11M195.7 54.9h.1M195.7 56.7h.1"/>
<path d="M195.7 54.9v1.8M206.6 53h.1M206.6 53v3.7h-10.9M151.8 69.5h.1M151.8 69.5v7.3M179.2 69.5h.1M179.2 69.5v7.3M206.6 69.5h.1M206.6 69.5v7.3M140.8 106h.1M140.8 107.9h.1M140.8 106v1.9"/>
<path d="M151.8 104.2h.1M151.8 118.9h.1M151.8 104.2v3.7h-11M151.8 118.9v3.6h-11M166.4 106h.1M166.4 107.9h.1M166.4 106v1.9M175.6 118.9h.1M175.6 118.9v3.6h-9.2M177.4 104.2h.1M177.4 104.2v3.7h-11M195.7 106h.1"/>
<path d="M195.7 107.9h.1M195.7 117.1h.1M195.7 106v1.9M195.7 117.1v5.4M206.6 104.2h.1M206.6 104.2v3.7h-10.9M140.8 120.7h.1M140.8 122.5h.1M140.8 120.7v1.8M146.3 139h.1M146.3 139h7.3M146.3 139v1.8"/>
<path d="M166.4 120.7h.1M166.4 122.5h.1M166.4 120.7v1.8M170.1 139h.1M170.1 139v1.8M170.1 146.3h.1M170.1 146.3v1.8"/>
</g>
<circle cx="117" cy="23.7" r=".34" fill="#f0f"/>
<circle cx="117" cy="23.7" r=".34" fill="none" stroke="#f0f" stroke-width=".17"/>
<path d="M104.2 85.9v25.6M104.2 111.5h.1" fill="none" stroke="#800040" stroke-width=".17"/>
<circle cx="104.2" cy="85.9" r=".34" fill="#f0f"/>
<circle cx="104.2" cy="85.9" r=".34" fill="none" stroke="#f0f" stroke-width=".17"/>
<path d="M95.1 85.9h.1M95.1 85.9h9.1" fill="none" stroke="#800040" stroke-width=".17"/>
<circle cx="95.1" cy="85.9" r=".34" fill="#f0f"/>
<circle cx="95.1" cy="85.9" r=".34" fill="none" stroke="#f0f" stroke-width=".17"/>
<path d="M20.1 111.5h.1M20.1 111.5h84.1" fill="none" stroke="#800040" stroke-width=".17"/>
<circle cx="62.1" cy="58.5" r=".34" fill="#f0f"/>
<circle cx="62.1" cy="58.5" r=".34" fill="none" stroke="#f0f" stroke-width=".17"/>
<circle cx="45.7" cy="51.2" r=".34" fill="#f0f"/>
<circle cx="45.7" cy="51.2" r=".34" fill="none" stroke="#f0f" stroke-width=".17"/>
<circle cx="62.1" cy="54.8" r=".34" fill="#f0f"/>
<circle cx="62.1" cy="54.8" r=".34" fill="none" stroke="#f0f" stroke-width=".17"/>
<circle cx="45.7" cy="16.4" r=".34" fill="#f0f"/>
<circle cx="45.7" cy="16.4" r=".34" fill="none" stroke="#f0f" stroke-width=".17"/>
<circle cx="71.3" cy="85.9" r=".34" fill="#f0f"/>
<circle cx="71.3" cy="85.9" r=".34" fill="none" stroke="#f0f" stroke-width=".17"/>
<circle cx="67.6" cy="149.9" r=".34" fill="#f0f"/>
<circle cx="67.6" cy="149.9" r=".34" fill="none" stroke="#f0f" stroke-width=".17"/>
<circle cx="32.9" cy="149.9" r=".34" fill="#f0f"/>
<circle cx="32.9" cy="149.9" r=".34" fill="none" stroke="#f0f" stroke-width=".17"/>
<circle cx="49.4" cy="164.5" r=".34" fill="#f0f"/>
<circle cx="49.4" cy="164.5" r=".34" fill="none" stroke="#f0f" stroke-width=".17"/>
<circle cx="84.1" cy="85.9" r=".36" fill="#f0f"/>
<circle cx="84.1" cy="85.9" r=".36" fill="none" stroke="#f0f" stroke-width=".17"/>
<circle cx="38.4" cy="85.9" r=".36" fill="#f0f"/>
<circle cx="38.4" cy="85.9" r=".36" fill="none" stroke="#f0f" stroke-width=".17"/>
<circle cx="84.1" cy="100.5" r=".36" fill="#f0f"/>
<circle cx="84.1" cy="100.5" r=".36" fill="none" stroke="#f0f" stroke-width=".17"/>
<circle cx="56.7" cy="100.5" r=".36" fill="#f0f"/>
<circle cx="56.7" cy="100.5" r=".36" fill="none" stroke="#f0f" stroke-width=".17"/>
<circle cx="38.4" cy="100.5" r=".36" fill="#f0f"/>
<circle cx="38.4" cy="100.5" r=".36" fill="none" stroke="#f0f" stroke-width=".17"/>
<circle cx="151.8" cy="23.7" r=".34" fill="#f0f"/>
<circle cx="151.8" cy="23.7" r=".34" fill="none" stroke="#f0f" stroke-width=".17"/>
<circle cx="151.8" cy="76.8" r=".34" fill="#f0f"/>
<circle cx="151.8" cy="76.8" r=".34" fill="none" stroke="#f0f" stroke-width=".17"/>
<circle cx="179.2" cy="23.7" r=".34" fill="#f0f"/>
<circle cx="179.2" cy="23.7" r=".34" fill="none" stroke="#f0f" stroke-width=".17"/>
<circle cx="179.2" cy="76.8" r=".34" fill="#f0f"/>
<circle cx="179.2" cy="76.8" r=".34" fill="none" stroke="#f0f" stroke-width=".17"/>
<circle cx="206.6" cy="23.7" r=".34" fill="#f0f"/>
<circle cx="206.6" cy="23.7" r=".34" fill="none" stroke="#f0f" stroke-width=".17"/>
<circle cx="206.6" cy="76.8" r=".34" fill="#f0f"/>
<circle cx="206.6" cy="76.8" r=".34" fill="none" stroke="#f0f" stroke-width=".17"/>
<circle cx="84.1" cy="149.9" r=".36" fill="#f0f"/>
<circle cx="84.1" cy="149.9" r=".36" fill="none" stroke="#f0f" stroke-width=".17"/>
<circle cx="64" cy="149.9" r=".34" fill="#f0f"/>
<circle cx="64" cy="149.9" r=".34" fill="none" stroke="#f0f" stroke-width=".17"/>
<circle cx="153.6" cy="148.1" r=".35" fill="#f0f"/>
<circle cx="153.6" cy="148.1" r=".35" fill="none" stroke="#f0f" stroke-width=".17"/>
<circle cx="160.9" cy="148.1" r=".35" fill="#f0f"/>
<circle cx="160.9" cy="148.1" r=".35" fill="none" stroke="#f0f" stroke-width=".17"/>
<circle cx="153.6" cy="139" r=".35" fill="#f0f"/>
<circle cx="153.6" cy="139" r=".35" fill="none" stroke="#f0f" stroke-width=".17"/>
<circle cx="160.9" cy="139" r=".35" fill="#f0f"/>
<circle cx="160.9" cy="139" r=".35" fill="none" stroke="#f0f" stroke-width=".17"/>
<circle cx="117" cy="23.7" r=".34" fill="#f0f"/>
<circle cx="117" cy="23.7" r=".34" fill="none" stroke="#f0f" stroke-width=".17"/>
<circle cx="104.2" cy="85.9" r=".34" fill="#f0f"/>
<circle cx="104.2" cy="85.9" r=".34" fill="none" stroke="#f0f" stroke-width=".17"/>
<circle cx="95.1" cy="85.9" r=".34" fill="#f0f"/>
<circle cx="95.1" cy="85.9" r=".34" fill="none" stroke="#f0f" stroke-width=".17"/>
<g font-size="2.4" fill="#008000">
<text x="210.3" y="23.8">NOTE : Boot from external SPI Flash (U6)</text>
<text x="210.3" y="26.2">requires VCCIO2 set to 3.3V.</text>
<text x="210.3" y="28.6">when setting VCCIO2 to any other voltage.</text>
<text x="253.1" y="26.2">Use caution</text>
</g>
<g font-size="1.7">
<text x="45.3" y="20.7" transform="rotate(-90 45.3 20.7)">1</text>
<text x="45.3" y="31.4" transform="rotate(-90 45.3 31.4)">2</text>
<text x="39.7" y="45.3">1</text>
<text x="39.7" y="47.1">2</text>
<text x="39.7" y="48.9">3</text>
<text x="39.7" y="50.8">4</text>
<text x="39.7" y="52.6">5</text>
<text x="116.6" y="53.3" transform="rotate(-90 116.6 53.3)">1</text>
<text x="151.3" y="53.3" transform="rotate(-90 151.3 53.3)">1</text>
<text x="177" y="53.3" transform="rotate(-90 177 53.3)">1</text>
<text x="206.2" y="53.3" transform="rotate(-90 206.2 53.3)">1</text>
<text x="17.9" y="88.3" transform="rotate(-90 17.9 88.3)">1</text>
<text x="49" y="85.5">3</text>
<text x="63.5" y="85.5">2</text>
<text x="63.5" y="87.3">4</text>
<text x="109.3" y="85.5">2</text>
<text x="120.1" y="85.5">1</text>
<text x="17.9" y="99.1" transform="rotate(-90 17.9 99.1)">2</text>
<text x="57.1" y="96">1</text>
<text x="151.3" y="104.6" transform="rotate(-90 151.3 104.6)">1</text>
<text x="177" y="104.6" transform="rotate(-90 177 104.6)">1</text>
<text x="206.2" y="104.6" transform="rotate(-90 206.2 104.6)">1</text>
<text x="151.3" y="119.2" transform="rotate(-90 151.3 119.2)">1</text>
<text x="175.1" y="119.2" transform="rotate(-90 175.1 119.2)">1</text>
<text x="195.2" y="117.3" transform="rotate(-90 195.2 117.3)">1</text>
<text x="41.7" y="149.5">3</text>
<text x="58" y="149.5">2</text>
<text x="89.2" y="149.5">2</text>
<text x="100" y="149.5">1</text>
<text x="58" y="155">4</text>
<text x="48.9" y="161.2" transform="rotate(-90 48.9 161.2)">1</text>
</g>
<g font-size="1.7" fill="#004080">
<text x="34" y="46.5">VCC</text>
<text x="33.8" y="53.8">GND</text>
<text x="35.3" y="50.1">D+</text>
<text x="35.7" y="48.3">D-</text>
<text x="35.8" y="51.9">ID</text>
<text x="52.1" y="86.7">IN</text>
<text x="57.8" y="86.7">OUT</text>
<text x="58.1" y="88.5">TAB</text>
<text x="55.8" y="92.3">GND</text>
<text x="44.8" y="150.7">Input</text>
<text x="50.8" y="150.7">Output</text>
<text x="50.1" y="158.2" transform="rotate(-90 50.1 158.2)">GND</text>
<text x="52.9" y="156.2">Tab</text>
</g>
<g font-size="1.6">
<text x="40.2" y="10.6">VBUS_5V</text>
<text x="102" y="13.9">+3.3V</text>
<text x="114.9" y="13.9">VCC_CORE</text>
<text x="136.8" y="13.9">+3.3V</text>
<text x="149.6" y="13.9">VCCIO0</text>
<text x="164.2" y="13.9">+3.3V</text>
<text x="177" y="13.9">VCCIO1</text>
<text x="191.6" y="13.9">+3.3V</text>
<text x="204.5" y="13.9">VCCIO2</text>
<text x="102" y="28.5">+1.2V</text>
<text x="107.9" y="27.1">DNI</text>
<text x="136.8" y="28.5">+1.2V</text>
<text x="164.2" y="28.5">+1.2V</text>
<text x="191.6" y="28.5">+1.2V</text>
<text x="142.6" y="40">DNI</text>
<text x="170.1" y="40">DNI</text>
<text x="197.5" y="40">DNI</text>
<text x="103.9" y="52.3">VCC_CORE</text>
<text x="138.6" y="52.3">VCCIO0</text>
<text x="164.2" y="52.3">VCCIO1</text>
<text x="193.5" y="52.3">VCCIO2</text>
<text x="136.8" y="66.9">+3.3V</text>
<text x="149.6" y="66.9">VCCIO3</text>
<text x="164.2" y="66.9">+3.3V</text>
<text x="177" y="66.9">VCCIO4</text>
<text x="191.6" y="66.9">+3.3V</text>
<text x="204.5" y="66.9">VCCIO5</text>
<text x="120.3" y="77.9">+3.3V</text>
<text x="32.9" y="80.1">VBUS_5V</text>
<text x="136.8" y="81.5">+1.2V</text>
<text x="164.2" y="81.5">+1.2V</text>
<text x="191.6" y="81.5">+1.2V</text>
<text x="142.6" y="93">DNI</text>
<text x="170.1" y="93">DNI</text>
<text x="197.5" y="93">DNI</text>
<text x="138.6" y="103.5">VCCIO3</text>
<text x="164.2" y="103.5">VCCIO4</text>
<text x="193.5" y="103.5">VCCIO5</text>
<text x="138.6" y="118.1">+3.3V</text>
<text x="164.2" y="118.1">+1.2V</text>
<text x="158.7" y="130.9">+3.3V</text>
<text x="102" y="141.9">+1.2V</text>
<text x="226.6" y="161.6">Phone (503) 268-8001 -or- (800) LATTICE</text>
<text x="228.4" y="159.6">Email: techsupport@Latticesemi.com</text>
<text x="228.9" y="157.4">Lattice Semiconductor Applications</text>
<text x="208.7" y="164.2">Title</text>
<text x="219.5" y="166">POWER REGULATORS</text>
<text x="208.7" y="169.7">Size</text>
<text x="210.1" y="171.5">B</text>
<text x="214.2" y="169.7">Project</text>
<text x="214.7" y="171.9">MACHXO3 Starter Kit - LCMXO3L-6900C</text>
<text x="259.5" y="173">Board Rev</text>
<text x="259.5" y="170.1">Schematic Rev</text>
<text x="272.3" y="173">A</text>
<text x="272.5" y="170.1">1.0</text>
<text x="208.7" y="175.2">Date:</text>
<text x="215.6" y="175.2">24-SEPTEMBER-2021</text>
<text x="250.4" y="175.2">Sheet</text>
<text x="259.5" y="175.2">3</text>
<text x="263.1" y="175.2">of</text>
<text x="266.8" y="175.2">8</text>
</g>
<g font-size="1.6" fill="#000080">
<text x="45.7" y="23.4">L3</text>
<text x="64" y="19.7">C15</text>
<text x="64" y="23.4">0.1uF</text>
<text x="106" y="21.5">R24</text>
<text x="113.4" y="21.5">1</text>
<text x="140.8" y="21.5">R31</text>
<text x="148.1" y="21.5">1</text>
<text x="168.2" y="21.5">R25</text>
<text x="175.6" y="21.5">1</text>
<text x="195.7" y="21.5">R37</text>
<text x="203" y="21.5">1</text>
<text x="45.7" y="27.1">600ohm 500mA</text>
<text x="106" y="34.3">R86</text>
<text x="113.4" y="34.3">1</text>
<text x="140.8" y="34.3">R33</text>
<text x="148.1" y="34.3">1</text>
<text x="168.2" y="34.3">R28</text>
<text x="175.6" y="34.3">1</text>
<text x="195.7" y="34.3">R39</text>
<text x="203" y="34.3">1</text>
<text x="29.3" y="42.8">J2</text>
<text x="43.9" y="50.8">R30</text>
<text x="56.7" y="50.8">0</text>
<text x="114.9" y="48.6">TP5</text>
<text x="149.6" y="48.6">TP6</text>
<text x="175.2" y="48.6">TP7</text>
<text x="204.5" y="48.6">TP8</text>
<text x="21.9" y="56.3">SKT_MINIUSB_B_RA</text>
<text x="47.5" y="54.5">C16</text>
<text x="53" y="54.5">0.1uF</text>
<text x="140.8" y="74.6">R32</text>
<text x="148.1" y="74.6">1</text>
<text x="168.2" y="74.6">R26</text>
<text x="175.6" y="74.6">1</text>
<text x="195.7" y="74.6">R38</text>
<text x="203" y="74.6">1</text>
<text x="52.5" y="83">U4</text>
<text x="71.3" y="83.7">R42</text>
<text x="80.5" y="83.7">0</text>
<text x="115.2" y="83.7">L5</text>
<text x="29.3" y="85.6">R41</text>
<text x="29.3" y="89.2">1K</text>
<text x="109.7" y="87.4">600ohm 500mA</text>
<text x="140.8" y="87.4">R34</text>
<text x="148.1" y="87.4">1</text>
<text x="168.2" y="87.4">R29</text>
<text x="175.6" y="87.4">1</text>
<text x="195.7" y="87.4">R40</text>
<text x="203" y="87.4">1</text>
<text x="21.2" y="91.1">D1</text>
<text x="21.2" y="93.2">Blue</text>
<text x="40.2" y="91.1">C19</text>
<text x="40.2" y="94.7">10uF</text>
<text x="85.9" y="91.1">C20</text>
<text x="85.9" y="94.7">22uF</text>
<text x="96.9" y="91.1">C21</text>
<text x="96.9" y="94.7">0.1uF</text>
<text x="60.3" y="96.5">NCP1117</text>
<text x="149.6" y="99.8">TP9</text>
<text x="175.2" y="99.8">TP10</text>
<text x="204.5" y="99.8">TP11</text>
<text x="193.5" y="112.6">TP3</text>
<text x="149.6" y="114.5">TP1</text>
<text x="173.4" y="114.5">TP2</text>
<text x="148.1" y="142.2">C61</text>
<text x="155.4" y="142.2">C62</text>
<text x="162.8" y="142.2">C63</text>
<text x="171.9" y="142.2">C64</text>
<text x="45.2" y="147">U3</text>
<text x="49.4" y="147.7">FAN1112</text>
<text x="67.6" y="147.7">R35</text>
<text x="76.8" y="147.7">0</text>
<text x="95.1" y="147.7">L4</text>
<text x="148.1" y="145.9">10uF</text>
<text x="155.4" y="145.9">1uF</text>
<text x="162.8" y="145.9">0.1uF</text>
<text x="171.9" y="145.9">0.01uF</text>
<text x="34.8" y="153.2">C17</text>
<text x="85.9" y="155.1">C18</text>
<text x="89.6" y="151.4">600ohm 500mA</text>
<text x="34.8" y="156.9">10uF</text>
<text x="69.5" y="156.9">R36</text>
<text x="69.5" y="160.5">100</text>
<text x="85.9" y="158.7">22uF</text>
</g>
<g font-size="1.6" fill="#f00">
<text x="73.2" y="47.9">DM</text>
<text x="77.5" y="47.9">{2}</text>
<text x="73.2" y="49.7">DP</text>
<text x="77.3" y="49.7">{2}</text>
</g>
<g font-size="1.3">
<text x="29.3" y="1.4">5</text>
<text x="84.1" y="1.4">4</text>
<text x="139" y="1.4">3</text>
<text x="193.8" y="1.4">2</text>
<text x="248.7" y="1.4">1</text>
<text x=".5" y="24.7">D</text>
<text x="276.6" y="24.7">D</text>
<text x=".5" y="68.2">C</text>
<text x="276.6" y="68.2">C</text>
<text x=".5" y="111.6">B</text>
<text x="276.6" y="111.6">B</text>
<text x=".5" y="155">A</text>
<text x="276.6" y="155">A</text>
<text x="29.3" y="177">5</text>
<text x="84.1" y="177">4</text>
<text x="139" y="177">3</text>
<text x="193.8" y="177">2</text>
<text x="248.7" y="177">1</text>
</g>
</svg>
